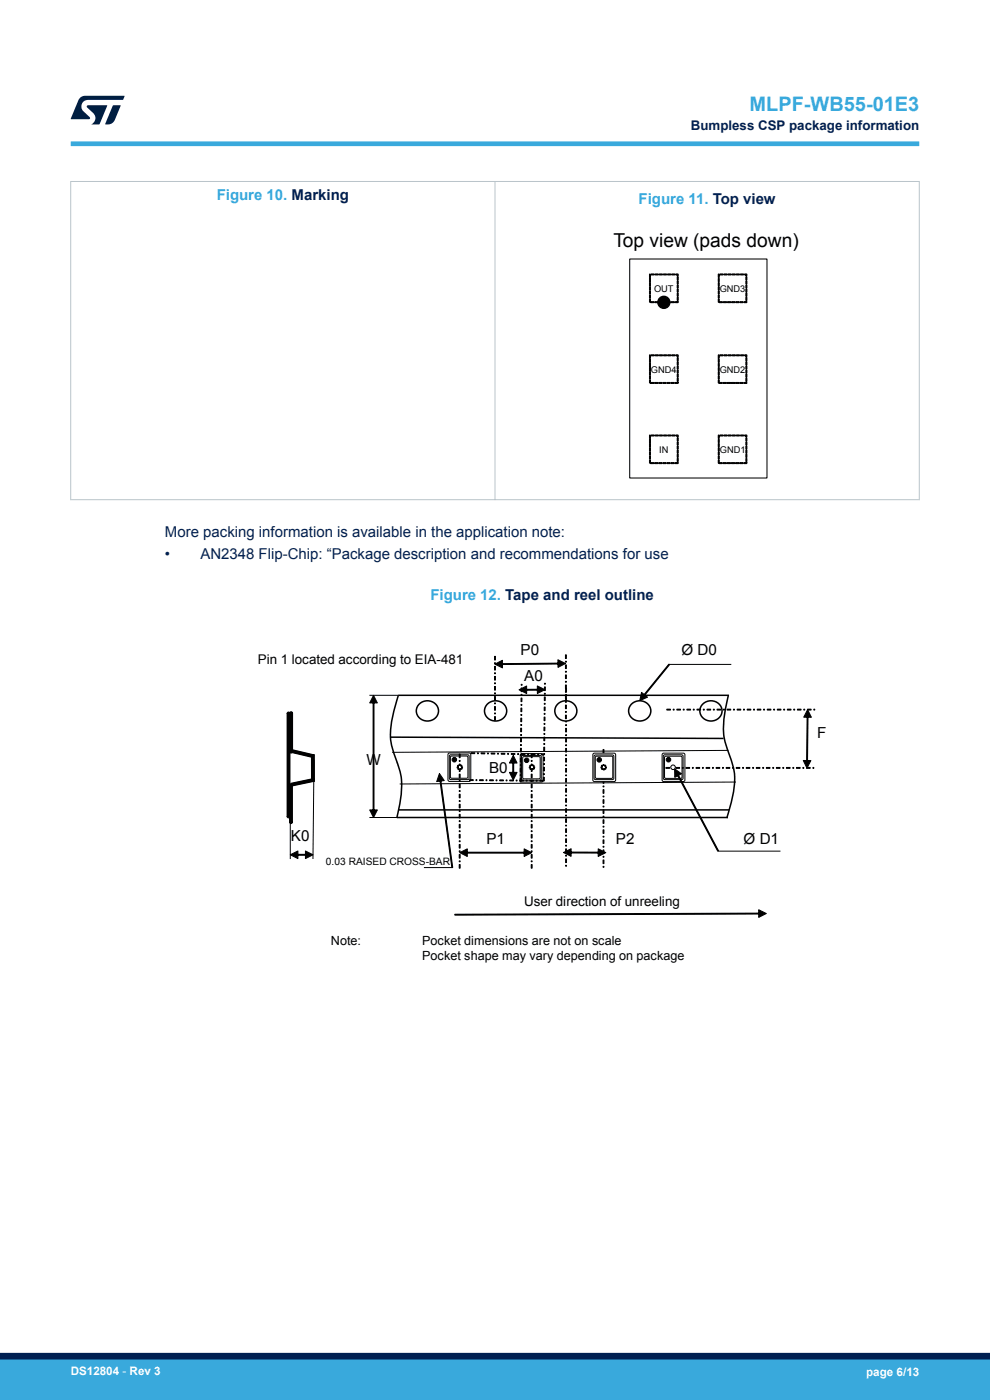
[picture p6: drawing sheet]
<svg xmlns="http://www.w3.org/2000/svg" width="210mm" height="297mm" viewBox="0 0 210 297" stroke-linecap="round" stroke-linejoin="round" font-family="sans-serif">
<path d="M133.6 54.9h29.1v46.5h-29.1z" fill="none" stroke="#010101" stroke-width=".22"/>
<path d="M137.8 63.4h.2v.7h-.2zM137.8 62.6h.2v.6h-.2zM137.8 61.7h.2v.7h-.2zM137.8 60.8h.2v.7h-.2zM137.8 60h.2v.6h-.2zM137.8 59.1h.2v.6h-.2zM137.8 58.1l.1 .2 .1-.1v.7h-.2zM138.1 58.1h.7v.2h-.7zM139 58.1h.6v.2h-.6zM139.9 58.1h.6v.2h-.6zM140.7 58.1h.7v.2h-.7zM141.6 58.1h.7v.2h-.7zM142.5 58.1h.6v.2h-.6zM143.4 58.1h.4l.1 .4h-.3v-.3l.2 .1h-.4zM143.6 58.7h.3v.6h-.3zM143.6 59.6h.3v.6h-.3zM143.6 60.4h.3v.7h-.3zM143.6 61.3h.3v.7h-.3zM143.6 62.2h.3v.6h-.3zM143.6 63.1h.3v.6h-.3zM143.3 64h.5l-.2 .1v-.2h.3v.2l-.6 .1zM142.4 64h.7v.2h-.7zM141.5 64h.7v.2h-.7zM140.6 64h.7v.2h-.7zM139.8 64h.6v.2h-.6zM138.9 64h.7v.2h-.7zM138 64h.7v.2h-.7z" fill="#010101"/>
<g fill="none" stroke="#010101" stroke-width=".21">
<path d="M137.8 60h.2v.6h-.2zM137.8 59.1h.2v.6h-.2zM137.8 58.1l.1 .2 .1-.1v.7h-.2zM138.1 58.1h.7v.2h-.7zM139 58.1h.6v.2h-.6zM139.9 58.1h.6v.2h-.6zM140.7 58.1h.7v.2h-.7zM141.6 58.1h.7v.2h-.7zM142.5 58.1h.6v.2h-.6zM143.4 58.1h.4l.1 .4h-.3v-.3l.2 .1h-.4zM143.6 58.7h.3v.6h-.3zM143.6 59.6h.3v.6h-.3z"/>
<path d="M137.8 63.4h.2v.7h-.2zM137.8 62.6h.2v.6h-.2zM137.8 61.7h.2v.7h-.2zM137.8 60.8h.2v.7h-.2zM138 64h.7v.2h-.7zM138.9 64h.7v.2h-.7zM139.8 64h.6v.2h-.6zM140.6 64h.7v.2h-.7zM141.5 64h.7v.2h-.7zM142.4 64h.7v.2h-.7zM143.3 64h.5l-.2 .1v-.2h.3v.2l-.6 .1zM143.6 60.4h.3v.7h-.3z"/>
<path d="M143.6 61.3h.3v.7h-.3zM143.6 62.2h.3v.6h-.3zM143.6 63.1h.3v.6h-.3z"/>
</g>
<path d="M152.4 63.4h.2v.7h-.2zM152.4 62.6h.2v.6h-.2zM152.4 61.7h.2v.7h-.2zM152.4 60.8h.2v.7h-.2zM152.4 60h.2v.6h-.2zM152.4 59.1h.2v.6h-.2zM152.4 58.1l.1 .2 .1-.1v.7h-.2zM152.7 58.1h.7v.2h-.7zM153.6 58.1h.6v.2h-.6zM154.4 58.1h.7v.2h-.7zM155.3 58.1h.7v.2h-.7zM156.2 58.1h.6v.2h-.6zM157.1 58.1h.6v.2h-.6zM157.9 58.1h.5v.4h-.2v-.3l.1 .1h-.4zM158.2 58.7h.2v.7h-.2zM158.2 59.6h.2v.6h-.2zM158.2 60.5h.2v.6h-.2zM158.2 61.3h.2v.7h-.2zM158.2 62.2h.2v.7h-.2zM158.2 63.1h.2v.6h-.2zM157.8 64h.5l-.1 .1v-.1h.2v.1l-.6 .1zM156.9 64h.7v.2h-.7zM156.1 64h.6v.2h-.6zM155.2 64h.7v.2h-.7zM154.3 64h.7v.2h-.7zM153.5 64h.6v.2h-.6zM152.6 64h.6v.2h-.6z" fill="#010101"/>
<g fill="none" stroke="#010101" stroke-width=".21">
<path d="M152.4 60h.2v.6h-.2zM152.4 59.1h.2v.6h-.2zM152.4 58.1l.1 .2 .1-.1v.7h-.2zM152.7 58.1h.7v.2h-.7zM153.6 58.1h.6v.2h-.6zM154.4 58.1h.7v.2h-.7zM155.3 58.1h.7v.2h-.7zM156.2 58.1h.6v.2h-.6zM157.1 58.1h.6v.2h-.6zM157.9 58.1h.5v.4h-.2v-.3l.1 .1h-.4zM158.2 58.7h.2v.7h-.2zM158.2 59.6h.2v.6h-.2z"/>
<path d="M152.4 63.4h.2v.7h-.2zM152.4 62.6h.2v.6h-.2zM152.4 61.7h.2v.7h-.2zM152.4 60.8h.2v.7h-.2zM152.6 64h.6v.2h-.6zM153.5 64h.6v.2h-.6zM154.3 64h.7v.2h-.7zM155.2 64h.7v.2h-.7zM156.1 64h.6v.2h-.6zM156.9 64h.7v.2h-.7zM157.8 64h.5l-.1 .1v-.1h.2v.1l-.6 .1zM158.2 60.5h.2v.6h-.2z"/>
<path d="M158.2 61.3h.2v.7h-.2zM158.2 62.2h.2v.7h-.2zM158.2 63.1h.2v.6h-.2z"/>
</g>
<path d="M137.8 80.6h.2v.6h-.2zM137.8 79.7h.2v.7h-.2zM137.8 78.8h.2v.7h-.2zM137.8 78h.2v.6h-.2zM137.8 77.1h.2v.6h-.2zM137.8 76.2h.2v.7h-.2zM137.8 75.3h.1v.2l.1-.1v.6h-.2zM138.1 75.3h.7v.2h-.7zM139 75.3h.7v.2h-.7zM139.9 75.3h.6v.2h-.6zM140.7 75.3h.7v.2h-.7zM141.6 75.3h.7v.2h-.7zM142.5 75.3h.7v.2h-.7zM143.4 75.3h.4l.1 .3h-.3v-.2l.2 .1h-.4zM143.6 75.9h.3v.6h-.3zM143.6 76.7h.3v.7h-.3zM143.6 77.6h.3v.7h-.3zM143.6 78.5h.3v.6h-.3zM143.6 79.4h.3v.6h-.3zM143.6 80.2h.3v.7h-.3zM143.2 81.1h.6l-.2 .1v-.1h.3v.1l-.7 .2zM142.4 81.1h.6v.3h-.6zM141.5 81.1h.6v.3h-.6zM140.6 81.1h.7v.3h-.7zM139.7 81.1h.7v.3h-.7zM138.9 81.1h.6v.3h-.6zM138 81.1h.6v.3h-.6z" fill="#010101"/>
<g fill="none" stroke="#010101" stroke-width=".21">
<path d="M137.8 79.7h.2v.7h-.2zM137.8 78.8h.2v.7h-.2zM137.8 78h.2v.6h-.2zM137.8 77.1h.2v.6h-.2zM137.8 76.2h.2v.7h-.2zM137.8 75.3h.1v.2l.1-.1v.6h-.2zM138.1 75.3h.7v.2h-.7zM139 75.3h.7v.2h-.7zM139.9 75.3h.6v.2h-.6zM140.7 75.3h.7v.2h-.7zM141.6 75.3h.7v.2h-.7zM142.5 75.3h.7v.2h-.7z"/>
<path d="M143.4 75.3h.4l.1 .3h-.3v-.2l.2 .1h-.4zM143.6 75.9h.3v.6h-.3zM143.6 76.7h.3v.7h-.3zM143.6 77.6h.3v.7h-.3zM143.6 78.5h.3v.6h-.3zM143.6 79.4h.3v.6h-.3zM137.8 80.6h.2v.6h-.2zM138 81.1h.6v.3h-.6zM138.9 81.1h.6v.3h-.6zM139.7 81.1h.7v.3h-.7zM140.6 81.1h.7v.3h-.7zM141.5 81.1h.6v.3h-.6z"/>
<path d="M142.4 81.1h.6v.3h-.6zM143.2 81.1h.6l-.2 .1v-.1h.3v.1l-.7 .2zM143.6 80.2h.3v.7h-.3z"/>
</g>
<path d="M152.4 80.6h.2v.6h-.2zM152.4 79.7h.2v.7h-.2zM152.4 78.8h.2v.7h-.2zM152.4 78h.2v.6h-.2zM152.4 77.1h.2v.6h-.2zM152.4 76.2h.2v.7h-.2zM152.4 75.3h.1v.2l.1-.1v.6h-.2zM152.7 75.3h.7v.2h-.7zM153.6 75.3h.6v.2h-.6zM154.5 75.3h.6v.2h-.6zM155.3 75.3h.7v.2h-.7zM156.2 75.3h.7v.2h-.7zM157.1 75.3h.6v.2h-.6zM158 75.3h.4v.4h-.2v-.3l.1 .1h-.3zM158.2 75.9h.2v.6h-.2zM158.2 76.8h.2v.6h-.2zM158.2 77.6h.2v.7h-.2zM158.2 78.5h.2v.7h-.2zM158.2 79.4h.2v.6h-.2zM158.2 80.3h.2v.6h-.2zM157.8 81.1h.5l-.1 .1 .2-.1v.1l-.6 .2zM156.9 81.1h.7v.3h-.7zM156 81.1h.7v.3h-.7zM155.2 81.1h.6v.3h-.6zM154.3 81.1h.6v.3h-.6zM153.4 81.1h.7v.3h-.7zM152.5 81.1h.7v.3h-.7z" fill="#010101"/>
<g fill="none" stroke="#010101" stroke-width=".21">
<path d="M152.4 79.7h.2v.7h-.2zM152.4 78.8h.2v.7h-.2zM152.4 78h.2v.6h-.2zM152.4 77.1h.2v.6h-.2zM152.4 76.2h.2v.7h-.2zM152.4 75.3h.1v.2l.1-.1v.6h-.2zM152.7 75.3h.7v.2h-.7zM153.6 75.3h.6v.2h-.6zM154.5 75.3h.6v.2h-.6zM155.3 75.3h.7v.2h-.7zM156.2 75.3h.7v.2h-.7zM157.1 75.3h.6v.2h-.6z"/>
<path d="M158 75.3h.4v.4h-.2v-.3l.1 .1h-.3zM158.2 75.9h.2v.6h-.2zM158.2 76.8h.2v.6h-.2zM158.2 77.6h.2v.7h-.2zM158.2 78.5h.2v.7h-.2zM158.2 79.4h.2v.6h-.2zM152.4 80.6h.2v.6h-.2zM152.5 81.1h.7v.3h-.7zM153.4 81.1h.7v.3h-.7zM154.3 81.1h.6v.3h-.6zM155.2 81.1h.6v.3h-.6zM156 81.1h.7v.3h-.7z"/>
<path d="M156.9 81.1h.7v.3h-.7zM157.8 81.1h.5l-.1 .1 .2-.1v.1l-.6 .2zM158.2 80.3h.2v.6h-.2z"/>
</g>
<path d="M137.8 97.6h.2v.6h-.2zM137.8 96.7h.2v.7h-.2zM137.8 95.8h.2v.7h-.2zM137.8 95h.2v.6h-.2zM137.8 94.1h.2v.7h-.2zM137.8 93.2h.2v.7h-.2zM137.8 92.3h.1v.2l.1-.1v.6h-.2zM138.1 92.3h.7v.2h-.7zM139 92.3h.7v.2h-.7zM139.9 92.3h.6v.2h-.6zM140.7 92.3h.7v.2h-.7zM141.6 92.3h.7v.2h-.7zM142.5 92.3h.7v.2h-.7zM143.4 92.3h.4l.1 .4h-.3v-.3l.2 .1h-.4zM143.6 92.9h.3v.6h-.3zM143.6 93.7h.3v.7h-.3zM143.6 94.6h.3v.7h-.3zM143.6 95.5h.3v.6h-.3zM143.6 96.4h.3v.6h-.3zM143.6 97.2h.3v.7h-.3zM143.2 98.1h.6l-.2 .1v-.1h.3v.1l-.7 .2zM142.4 98.1h.6v.3h-.6zM141.5 98.1h.6v.3h-.6zM140.6 98.1h.7v.3h-.7zM139.7 98.1h.7v.3h-.7zM138.9 98.1h.6v.3h-.6zM138 98.1h.6v.3h-.6z" fill="#010101"/>
<g fill="none" stroke="#010101" stroke-width=".21">
<path d="M137.8 97.6h.2v.6h-.2zM137.8 96.7h.2v.7h-.2zM137.8 95.8h.2v.7h-.2zM137.8 95h.2v.6h-.2zM137.8 94.1h.2v.7h-.2zM137.8 93.2h.2v.7h-.2zM137.8 92.3h.1v.2l.1-.1v.6h-.2zM138 98.1h.6v.3h-.6zM138.1 92.3h.7v.2h-.7zM138.9 98.1h.6v.3h-.6zM139 92.3h.7v.2h-.7zM139.7 98.1h.7v.3h-.7z"/>
<path d="M139.9 92.3h.6v.2h-.6zM140.6 98.1h.7v.3h-.7zM140.7 92.3h.7v.2h-.7zM141.5 98.1h.6v.3h-.6zM141.6 92.3h.7v.2h-.7zM142.4 98.1h.6v.3h-.6zM142.5 92.3h.7v.2h-.7zM143.2 98.1h.6l-.2 .1v-.1h.3v.1l-.7 .2zM143.4 92.3h.4l.1 .4h-.3v-.3l.2 .1h-.4zM143.6 92.9h.3v.6h-.3zM143.6 93.7h.3v.7h-.3zM143.6 94.6h.3v.7h-.3z"/>
<path d="M143.6 95.5h.3v.6h-.3zM143.6 96.4h.3v.6h-.3zM143.6 97.2h.3v.7h-.3z"/>
</g>
<path d="M152.4 97.6h.2v.6h-.2zM152.4 96.7h.2v.7h-.2zM152.4 95.8h.2v.7h-.2zM152.4 95h.2v.6h-.2zM152.4 94.1h.2v.7h-.2zM152.4 93.2h.2v.7h-.2zM152.4 92.3h.1v.2l.1-.1v.6h-.2zM152.7 92.3h.7v.2h-.7zM153.6 92.3h.6v.2h-.6zM154.5 92.3h.6v.2h-.6zM155.3 92.3h.7v.2h-.7zM156.2 92.3h.7v.2h-.7zM157.1 92.3h.6v.2h-.6zM158 92.3h.4v.4h-.2v-.3l.1 .1h-.3zM158.2 92.9h.2v.6h-.2zM158.2 93.8h.2v.6h-.2zM158.2 94.6h.2v.7h-.2zM158.2 95.5h.2v.7h-.2zM158.2 96.4h.2v.6h-.2zM158.2 97.3h.2v.6h-.2zM157.8 98.1h.5l-.1 .1 .2-.1v.1l-.6 .2zM156.9 98.1h.7v.3h-.7zM156 98.1h.7v.3h-.7zM155.2 98.1h.6v.3h-.6zM154.3 98.1h.6v.3h-.6zM153.4 98.1h.7v.3h-.7zM152.5 98.1h.7v.3h-.7z" fill="#010101"/>
<g fill="none" stroke="#010101" stroke-width=".21">
<path d="M152.4 97.6h.2v.6h-.2zM152.4 96.7h.2v.7h-.2zM152.4 95.8h.2v.7h-.2zM152.4 95h.2v.6h-.2zM152.4 94.1h.2v.7h-.2zM152.4 93.2h.2v.7h-.2zM152.4 92.3h.1v.2l.1-.1v.6h-.2zM152.5 98.1h.7v.3h-.7zM152.7 92.3h.7v.2h-.7zM153.4 98.1h.7v.3h-.7zM153.6 92.3h.6v.2h-.6zM154.3 98.1h.6v.3h-.6z"/>
<path d="M154.5 92.3h.6v.2h-.6zM155.2 98.1h.6v.3h-.6zM155.3 92.3h.7v.2h-.7zM156 98.1h.7v.3h-.7zM156.2 92.3h.7v.2h-.7zM156.9 98.1h.7v.3h-.7zM157.1 92.3h.6v.2h-.6zM157.8 98.1h.5l-.1 .1 .2-.1v.1l-.6 .2zM158 92.3h.4v.4h-.2v-.3l.1 .1h-.3zM158.2 92.9h.2v.6h-.2zM158.2 93.8h.2v.6h-.2zM158.2 94.6h.2v.7h-.2z"/>
<path d="M158.2 95.5h.2v.7h-.2zM158.2 96.4h.2v.6h-.2zM158.2 97.3h.2v.6h-.2z"/>
</g>
<circle cx="140.8" cy="64.1" r="1.28" fill="#010101"/>
<circle cx="140.8" cy="64.1" r="1.28" fill="none" stroke="#010101" stroke-width=".29"/>
<path d="M14.9 38.5h180.2M15 38.4v67.7M105 38.4v67.7M195 38.4v67.7M14.9 106h180.2" fill="none" stroke="#b9c4ca" stroke-width=".21"/>
<path d="M96.5 193.9v.2l64.7-.2v-.2zM160.9 193v1.6l1.7-.8z" fill="#010101"/>
<path d="M96.5 193.9l64.7-.2v.2l-64.7 .2zM160.9 193l1.7 .8-1.7 .8z" fill="none" stroke="#010101" stroke-width=".21"/>
<path d="M140.6 159.8h4.4l.2 .1 .1 5.6-.2 .3h-4.3l-.3-.2-.1-5.5z" fill-rule="evenodd" fill="#fff"/>
<path d="M140.6 159.8h4.4l.2 .1 .1 5.6-.2 .3h-4.3l-.3-.2-.1-5.5z" fill="none" stroke="#010101" stroke-width=".21"/>
<path d="M140.7 160.3l.3-.2h3.6l.3 .2v4.8l-.1 .3h-3.8l-.3-.2z" fill-rule="evenodd" fill="#fff"/>
<path d="M140.7 160.3l.3-.2h3.6l.3 .2v4.8l-.1 .3h-3.8l-.3-.2z" fill="none" stroke="#010101" stroke-width=".21"/>
<path d="M141 160.5l.2-.1 3.4 .1v4.6h-3.4l-.2-.1z" fill-rule="evenodd" fill="#fff"/>
<path d="M141 160.5l.2-.1 3.4 .1v4.6h-3.4l-.2-.1z" fill="none" stroke="#010101" stroke-width=".21"/>
<circle cx="141.8" cy="161.2" r=".48" fill="#010101"/>
<circle cx="141.8" cy="161.2" r=".48" fill="none" stroke="#010101" stroke-width=".21"/>
<path d="M143.6 164.3l.2-.1 8.6 16.3-.1 .1zM143.1 163.1l1.5 1-1.5 .8z" fill="#010101"/>
<path d="M143.1 163.1l1.5 1-1.5 .8zM143.6 164.3l.2-.1 8.6 16.3-.1 .1z" fill="none" stroke="#010101" stroke-width=".21"/>
<path d="M95.1 159.9l.3-.2h4.1l.3 .2 .1 5.5-.2 .3-4.3 .1-.3-.2z" fill-rule="evenodd" fill="#fff"/>
<path d="M95.1 159.9l.3-.2h4.1l.3 .2 .1 5.5-.2 .3-4.3 .1-.3-.2z" fill="none" stroke="#010101" stroke-width=".21"/>
<circle cx="158.4" cy="162.8" r="1.53" fill="#fff"/>
<circle cx="158.4" cy="162.8" r="1.53" fill="none" stroke="#010101" stroke-width=".32"/>
<circle cx="83.4" cy="162.7" r=".71" fill="#fff"/>
<circle cx="83.4" cy="162.7" r=".71" fill="none" stroke="#010101" stroke-width=".32"/>
<path d="M95.4 160.3l.2-.2h3.6l.3 .2v4.8l-.1 .3h-3.8l-.2-.2z" fill-rule="evenodd" fill="#fff"/>
<path d="M95.4 160.3l.2-.2h3.6l.3 .2v4.8l-.1 .3h-3.8l-.2-.2z" fill="none" stroke="#010101" stroke-width=".21"/>
<path d="M95.6 160.5l.2-.1h3.2l.2 .1 .1 4.3-.2 .3h-3.3l-.2-.1z" fill-rule="evenodd" fill="#fff"/>
<path d="M95.6 160.5l.2-.1h3.2l.2 .1 .1 4.3-.2 .3h-3.3l-.2-.1z" fill="none" stroke="#010101" stroke-width=".21"/>
<path d="M89 149.3a2.29 2.29 0 0 1 3-.3 2.29 2.29 0 0 1 .7 2.9 2.36 2.36 0 0 1-2.8 .9 2.36 2.36 0 0 1-1.5-2.6z" fill-rule="evenodd" fill="#fff"/>
<path d="M84.5 147.5h70.1M89 149.3a2.29 2.29 0 0 1 3-.3 2.29 2.29 0 0 1 .7 2.9 2.36 2.36 0 0 1-2.8 .9 2.36 2.36 0 0 1-1.5-2.6zM84.3 173.4h70.1" fill="none" stroke="#010101" stroke-width=".32"/>
<path d="M106.3 140.8v.2l12.3-.1v-.2zM105 140.9l1.6 .8v-1.6zM118.3 140l.1 1.6 1.6-.8z" fill="#010101"/>
<path d="M118.3 140l1.7 .8-1.6 .8zM105 140.9l1.6-.8v1.6zM106.3 140.8l12.3-.1v.2l-12.3 .1z" fill="none" stroke="#010101" stroke-width=".21"/>
<path d="M97.4 160v.7h.2v-.7zM97.4 161.3v.2h.2v-.2zM97.4 162.1v.8h.2v-.8zM97.4 163.5v.1h.2v-.1zM97.4 164.2v.8h.2v-.8zM97.4 165.6v.2h.2v-.2zM97.4 166.4v.7h.2v-.7zM97.4 167.7v.2h.2v-.2zM97.4 168.5v.8h.2v-.8zM97.4 169.8v.2h.2v-.2zM97.4 170.6v.8h.2v-.8zM97.4 172v.2h.2v-.2zM97.4 172.8v.7h.2v-.7zM97.4 174.1v.2h.2v-.2zM97.4 174.9v.8h.2v-.8zM97.4 176.2v.2h.2v-.2zM97.4 177v.8h.2v-.8zM97.4 178.4v.2h.2v-.2zM97.4 179.1v.8h.2v-.8zM97.4 180.5v.2h.2v-.2zM97.4 181.3v.7h.2v-.7zM97.4 182.6v.2h.2v-.2zM97.4 183.4v.8h.2v-.8z" fill="#010101"/>
<g fill="none" stroke="#010101" stroke-width=".21">
<path d="M97.4 160h.2v.7h-.2zM97.4 161.3h.2v.2h-.2zM97.4 162.1h.2v.8h-.2zM97.4 163.5h.2v.1h-.2zM97.4 164.2h.2v.8h-.2zM97.4 165.6h.2v.2h-.2zM97.4 166.4h.2v.7h-.2zM97.4 167.7h.2v.2h-.2zM97.4 168.5h.2v.8h-.2zM97.4 169.8h.2v.2h-.2zM97.4 170.6h.2v.8h-.2zM97.4 172h.2v.2h-.2z"/>
<path d="M97.4 172.8h.2v.7h-.2zM97.4 174.1h.2v.2h-.2zM97.4 174.9h.2v.8h-.2zM97.4 176.2h.2v.2h-.2zM97.4 177h.2v.8h-.2zM97.4 178.4h.2v.2h-.2zM97.4 179.1h.2v.8h-.2zM97.4 180.5h.2v.2h-.2zM97.4 181.3h.2v.7h-.2zM97.4 182.6h.2v.2h-.2zM97.4 183.4h.2v.8h-.2z"/>
</g>
<path d="M98.9 180.8h12.6v.2h-12.6zM97.5 180.9l1.6-.8v1.6zM111.2 180.1l1.6 .8-1.6 .8z" fill="#010101"/>
<path d="M97.5 180.9l1.6-.8v1.6zM98.9 180.8h12.6v.2h-12.6zM111.2 180.1l1.6 .8-1.6 .8z" fill="none" stroke="#010101" stroke-width=".21"/>
<path d="M141.9 140.9l-5.4 6.6 .1 .2 5.4-6.7zM136.1 146.9l-.4 1.7 1.6-.7z" fill="#010101"/>
<path d="M136.1 146.9l1.2 1-1.6 .7zM141.9 140.9l.1 .1-5.4 6.7-.1-.2zM141.9 141h13.2M152.4 180.6h13.1" fill="none" stroke="#010101" stroke-width=".21"/>
<path d="M171.2 151.9l-.1 9.7h.2l.1-9.7zM170.4 161.3l.8 1.7 .8-1.6zM171.3 150.5l-.8 1.6 1.6 .1z" fill="#010101"/>
<path d="M171.2 151.9h.2l-.1 9.7h-.2zM171.3 150.5l.8 1.7-1.6-.1zM170.4 161.3l1.6 .1-.8 1.6z" fill="none" stroke="#010101" stroke-width=".21"/>
<path d="M120 146v.8h.2v-.8zM120 147.3v.2h.2v-.2zM120 148.1v.8h.2v-.8zM120 149.5v.2h.2v-.2zM120 150.2v.8h.2v-.8zM120 151.6v.2h.2v-.2zM120 152.4v.8h.2v-.8zM120 153.7v.2h.2v-.2zM120 154.5v.8h.2v-.8zM120 155.9v.2h.2v-.2zM120 156.6v.8h.2v-.8zM120 158v.2h.2v-.2zM120 158.8v.7h.2v-.7zM120 160.1v.2h.2v-.2zM120 160.9v.8h.2v-.8zM120 162.3v.2h.2v-.2zM120 163v.8h.2v-.8zM120 164.4v.2h.2v-.2zM120 165.2v.7h.2v-.7zM120 166.5v.2h.2v-.2zM120 167.3v.8h.2v-.8zM120 168.7v.1h.2v-.1zM120 169.4v.8h.2v-.8zM120 170.8v.2h.2v-.2zM120 171.6v.7h.2v-.7zM120 172.9v.2h.2v-.2zM120 173.7v.8h.2v-.8zM120 175v.2h.2v-.2zM120 175.8v.8h.2v-.8zM120 177.2v.2h.2v-.2zM120 177.9v.8h.2v-.8zM120 179.3v.2h.2v-.2zM120 180.1v.8h.2v-.8zM120 181.4v.2h.2v-.2zM120 182.2v.8h.2v-.8zM120 183.6v.2h.2v-.2z" fill="#010101"/>
<g fill="none" stroke="#010101" stroke-width=".21">
<path d="M120 146h.2v.8h-.2zM120 147.3h.2v.2h-.2zM120 148.1h.2v.8h-.2zM120 149.5h.2v.2h-.2zM120 150.2h.2v.8h-.2zM120 151.6h.2v.2h-.2zM120 152.4h.2v.8h-.2zM120 153.7h.2v.2h-.2zM120 154.5h.2v.8h-.2zM120 155.9h.2v.2h-.2zM120 156.6h.2v.8h-.2zM120 158h.2v.2h-.2z"/>
<path d="M120 158.8h.2v.7h-.2zM120 160.1h.2v.2h-.2zM120 160.9h.2v.8h-.2zM120 162.3h.2v.2h-.2zM120 163h.2v.8h-.2zM120 164.4h.2v.2h-.2zM120 165.2h.2v.7h-.2zM120 166.5h.2v.2h-.2zM120 167.3h.2v.8h-.2zM120 168.7h.2v.1h-.2zM120 169.4h.2v.8h-.2zM120 170.8h.2v.2h-.2z"/>
<path d="M120 171.6h.2v.7h-.2zM120 172.9h.2v.2h-.2zM120 173.7h.2v.8h-.2zM120 175h.2v.2h-.2zM120 175.8h.2v.8h-.2zM120 177.2h.2v.2h-.2zM120 177.9h.2v.8h-.2zM120 179.3h.2v.2h-.2zM120 180.1h.2v.8h-.2zM120 181.4h.2v.2h-.2zM120 182.2h.2v.8h-.2zM120 183.6h.2v.2h-.2z"/>
</g>
<path d="M127.9 159h.2v.8h-.2zM127.9 160.4h.2v.1h-.2zM127.9 161.1h.2v.8h-.2zM127.9 162.5h.2v.2h-.2zM127.9 163.3h.2v.7h-.2zM127.9 164.6h.2v.2h-.2zM127.9 165.4h.2v.8h-.2zM127.9 166.7h.2v.2h-.2zM127.9 167.5h.2v.8h-.2zM127.9 168.9h.2v.2h-.2zM127.9 169.7h.2v.7h-.2zM127.9 171h.2v.2h-.2zM127.9 171.8h.2v.8h-.2zM127.9 173.1h.2v.2h-.2zM127.9 173.9h.2v.8h-.2zM127.9 175.3h.2v.2h-.2zM127.9 176h.2v.8h-.2zM127.9 177.4h.2v.2h-.2zM127.9 178.2h.2v.7h-.2zM127.9 179.5h.2v.2h-.2zM127.9 180.3h.2v.8h-.2zM127.9 181.7h.2v.2h-.2zM127.9 182.4h.2v.8h-.2zM127.9 183.8h.2v.2h-.2z" fill="#010101"/>
<g fill="none" stroke="#010101" stroke-width=".21">
<path d="M127.9 159h.2v.8h-.2zM127.9 160.4h.2v.1h-.2zM127.9 161.1h.2v.8h-.2zM127.9 162.5h.2v.2h-.2zM127.9 163.3h.2v.7h-.2zM127.9 164.6h.2v.2h-.2zM127.9 165.4h.2v.8h-.2zM127.9 166.7h.2v.2h-.2zM127.9 167.5h.2v.8h-.2zM127.9 168.9h.2v.2h-.2zM127.9 169.7h.2v.7h-.2zM127.9 171h.2v.2h-.2z"/>
<path d="M127.9 171.8h.2v.8h-.2zM127.9 173.1h.2v.2h-.2zM127.9 173.9h.2v.8h-.2zM127.9 175.3h.2v.2h-.2zM127.9 176h.2v.8h-.2zM127.9 177.4h.2v.2h-.2zM127.9 178.2h.2v.7h-.2zM127.9 179.5h.2v.2h-.2zM127.9 180.3h.2v.8h-.2zM127.9 181.7h.2v.2h-.2zM127.9 182.4h.2v.8h-.2zM127.9 183.8h.2v.2h-.2z"/>
</g>
<path d="M82.9 156.4l70.6 .3M84.5 171.8h70.1" fill="none" stroke="#010101" stroke-width=".32"/>
<circle cx="83.5" cy="162.2" r=".71" fill="#fff"/>
<circle cx="83.5" cy="162.2" r=".71" fill="none" stroke="#010101" stroke-width=".32"/>
<path d="M72.3 147.6l12-.2-.8 3.1-.8 4.9 .1 1.9 .9 2.6 .6 2.6a6.7 6.7 0 0 1 .8 3.6l.1 1-.4 2.8-.7 3.5h-11.8z" fill-rule="evenodd" fill="#fff"/>
<path d="M84.5 147.5a25.7 25.7 0 0 0-1.6 9.8l.4 1.8a21.3 21.3 0 0 1 1.9 8.1l-.3 2.8-.7 3.6" fill="none" stroke="#010101" stroke-width=".32"/>
<circle cx="156.4" cy="158.8" r="1.52" fill="#fff"/>
<circle cx="156.4" cy="158.8" r="1.52" fill="none" stroke="#010101" stroke-width=".32"/>
<path d="M154.6 147.7h11.8l-.1 25.7-11.9 .2 .7-3 .9-5-.1-1.9-.9-2.5-.6-2.6a6.7 6.7 0 0 1-.9-3.6v-1.1l.4-2.7z" fill-rule="evenodd" fill="#fff"/>
<path d="M154.5 147.5a24 24 0 0 0-.9 9.1l.2 .8a35 35 0 0 1 2 7.2 28.1 28.1 0 0 1-1.6 9" fill="none" stroke="#010101" stroke-width=".32"/>
<path d="M141.3 162.8h.7v.2h-.7zM142.6 162.8h.2v.2h-.2zM143.4 162.8h.8v.2h-.8zM144.7 162.8h.2v.2h-.2zM145.5 162.8h.8v.2h-.8zM146.9 162.8h.2v.2h-.2zM147.6 162.8h.8v.2h-.8zM149 162.8h.2v.2h-.2zM149.8 162.8h.7v.2h-.7zM151.1 162.8h.2v.2h-.2zM151.9 162.8h.8v.2h-.8zM153.3 162.8h.2v.2h-.2zM154 162.8h.8v.2h-.8zM155.4 162.8h.2v.2h-.2zM156.2 162.8h.7v.2h-.7zM157.5 162.8h.2v.2h-.2zM158.3 162.8h.8v.2h-.8zM159.7 162.8h.1v.2h-.1zM160.4 162.8h.8v.2h-.8zM161.8 162.8h.2v.2h-.2zM162.6 162.8h.7v.2h-.7zM163.9 162.8h.2v.2h-.2zM164.7 162.8h.8v.2h-.8zM166 162.8h.2v.2h-.2zM166.8 162.8h.8v.2h-.8zM168.2 162.8h.2v.2h-.2zM169 162.8h.7v.2h-.7zM170.3 162.8h.2v.2h-.2zM171.1 162.8h.8v.2h-.8zM172.4 162.8h.2v.2h-.2z" fill="#010101"/>
<g fill="none" stroke="#010101" stroke-width=".21">
<path d="M61.6 172.9v9.3M66.6 161.2l-.2 21M141.3 162.8h.7v.2h-.7zM142.6 162.8h.2v.2h-.2zM143.4 162.8h.8v.2h-.8zM144.7 162.8h.2v.2h-.2zM145.5 162.8h.8v.2h-.8zM146.9 162.8h.2v.2h-.2zM147.6 162.8h.8v.2h-.8zM149 162.8h.2v.2h-.2zM149.8 162.8h.7v.2h-.7zM151.1 162.8h.2v.2h-.2z"/>
<path d="M151.9 162.8h.8v.2h-.8zM153.3 162.8h.2v.2h-.2zM154 162.8h.8v.2h-.8zM155.4 162.8h.2v.2h-.2zM156.2 162.8h.7v.2h-.7zM157.5 162.8h.2v.2h-.2zM158.3 162.8h.8v.2h-.8zM159.7 162.8h.1v.2h-.1zM160.4 162.8h.8v.2h-.8zM161.8 162.8h.2v.2h-.2zM162.6 162.8h.7v.2h-.7zM163.9 162.8h.2v.2h-.2z"/>
<path d="M164.7 162.8h.8v.2h-.8zM166 162.8h.2v.2h-.2zM166.8 162.8h.8v.2h-.8zM168.2 162.8h.2v.2h-.2zM169 162.8h.7v.2h-.7zM170.3 162.8h.2v.2h-.2zM171.1 162.8h.8v.2h-.8zM172.4 162.8h.2v.2h-.2z"/>
</g>
<path d="M62.9 181.2v.2h2.2v-.2zM64.8 180.5v1.6l1.6-.8zM61.6 181.3l1.6 .8v-1.6z" fill="#010101"/>
<path d="M61.6 181.3l1.6-.8v1.6zM62.9 181.2h2.2v.2h-2.2zM64.8 180.5l1.6 .8-1.6 .8z" fill="none" stroke="#010101" stroke-width=".21"/>
<path d="M61.3 151.4h.2v21.8h-.2zM60.9 151.4h.2v21.8h-.2zM60.9 151.2l.3-.1 .3 .3h-.6zM60.9 173.2h.6l-.3 .3z" fill="#010101"/>
<path d="M60.9 151.4h.2v21.8h-.2zM60.9 151.2l.3-.1 .3 .3h-.6zM61.3 151.4h.2v21.8h-.2zM60.9 173.2h.6l-.3 .3z" fill="none" stroke="#010101" stroke-width=".21"/>
<path d="M61.9 151.3h.2v8.1h-.2zM61.4 151.3h.3v8.1h-.3zM61.6 151h.3l.2 .3h-.7zM61.4 159.4h.7l-.3 .4z" fill="#010101"/>
<path d="M61.4 151.3h.3v8.1h-.3zM61.4 159.4h.7l-.3 .4zM61.6 151h.3l.2 .3h-.7zM61.9 151.3h.2v8.1h-.2z" fill="none" stroke="#010101" stroke-width=".21"/>
<path d="M61.8 166.6h.2v7.8h-.2zM61.4 166.6h.2v7.8h-.2zM61.5 166.4l.2-.1 .3 .3h-.6zM61.4 174.4h.6l-.3 .3z" fill="#010101"/>
<path d="M78.4 147.5h6.1M61.4 166.6h.2v7.8h-.2zM61.4 174.4h.6l-.3 .3zM61.5 166.4l.2-.1 .3 .3h-.6zM61.8 166.6h.2v7.8h-.2zM78.4 173.4h6.1" fill="none" stroke="#010101" stroke-width=".21"/>
<path d="M79.1 148.9v23.2h.2v-23.2zM78.4 171.8l.8 1.6 .8-1.6zM79.2 147.5l-.8 1.6h1.6z" fill="#010101"/>
<path d="M79.1 148.9h.2v23.2h-.2zM79.2 147.5l.8 1.6h-1.6zM78.4 171.8h1.6l-.8 1.6z" fill="none" stroke="#010101" stroke-width=".21"/>
<path d="M103.5 149.3a2.29 2.29 0 0 1 2.9-.3 2.29 2.29 0 0 1 .8 2.9 2.36 2.36 0 0 1-2.9 .9 2.36 2.36 0 0 1-1.4-2.6z" fill-rule="evenodd" fill="#fff"/>
<path d="M103.5 149.3a2.29 2.29 0 0 1 2.9-.3 2.29 2.29 0 0 1 .8 2.9 2.36 2.36 0 0 1-2.9 .9 2.36 2.36 0 0 1-1.4-2.6z" fill="none" stroke="#010101" stroke-width=".32"/>
<path d="M118.4 149.3a2.25 2.25 0 0 1 3.1-.1 2.25 2.25 0 0 1 .2 3.1 2.25 2.25 0 0 1-3.2 .2 2.25 2.25 0 0 1-.1-3.2z" fill-rule="evenodd" fill="#fff"/>
<path d="M118.4 149.3a2.25 2.25 0 0 1 3.1-.1 2.25 2.25 0 0 1 .2 3.1 2.25 2.25 0 0 1-3.2 .2 2.25 2.25 0 0 1-.1-3.2z" fill="none" stroke="#010101" stroke-width=".32"/>
<path d="M134 149.3a2.29 2.29 0 0 1 3-.3 2.29 2.29 0 0 1 .7 2.9 2.36 2.36 0 0 1-2.8 .9 2.36 2.36 0 0 1-1.5-2.6z" fill-rule="evenodd" fill="#fff"/>
<path d="M134 149.3a2.29 2.29 0 0 1 3-.3 2.29 2.29 0 0 1 .7 2.9 2.36 2.36 0 0 1-2.8 .9 2.36 2.36 0 0 1-1.5-2.6z" fill="none" stroke="#010101" stroke-width=".32"/>
<path d="M149.1 149.3a2.29 2.29 0 0 1 3-.3 2.29 2.29 0 0 1 .7 2.9 2.36 2.36 0 0 1-2.8 .9 2.36 2.36 0 0 1-1.5-2.6z" fill-rule="evenodd" fill="#fff"/>
<path d="M149.1 149.3a2.29 2.29 0 0 1 3-.3 2.29 2.29 0 0 1 .7 2.9 2.36 2.36 0 0 1-2.8 .9 2.36 2.36 0 0 1-1.5-2.6z" fill="none" stroke="#010101" stroke-width=".32"/>
<circle cx="96.4" cy="161.2" r=".48" fill="#010101"/>
<circle cx="96.4" cy="161.2" r=".48" fill="none" stroke="#010101" stroke-width=".21"/>
<path d="M110.4 160l.3-.1h4.2l.3 .1v5.6l-.2 .3h-4.3l-.3-.2z" fill-rule="evenodd" fill="#fff"/>
<path d="M110.4 160l.3-.1h4.2l.3 .1v5.6l-.2 .3h-4.3l-.3-.2z" fill="none" stroke="#010101" stroke-width=".21"/>
<path d="M110.8 160.3h3.7l.3 .1v4.8l-.1 .3h-3.8l-.2-.1-.1-4.9z" fill-rule="evenodd" fill="#fff"/>
<path d="M110.8 160.3h3.7l.3 .1v4.8l-.1 .3h-3.8l-.2-.1-.1-4.9z" fill="none" stroke="#010101" stroke-width=".21"/>
<path d="M110.9 160.6l.2-.1h3.2l.3 .1v4.4l-.1 .2h-3.4l-.2-.1z" fill-rule="evenodd" fill="#fff"/>
<path d="M110.9 160.6l.2-.1h3.2l.3 .1v4.4l-.1 .2h-3.4l-.2-.1z" fill="none" stroke="#010101" stroke-width=".21"/>
<circle cx="111.7" cy="161.3" r=".48" fill="#010101"/>
<circle cx="111.7" cy="161.3" r=".48" fill="none" stroke="#010101" stroke-width=".21"/>
<path d="M125.8 159.9l.3-.1h4.2l.3 .1v5.6l-.2 .3h-4.3l-.3-.2z" fill-rule="evenodd" fill="#fff"/>
<path d="M125.8 159.9l.3-.1h4.2l.3 .1v5.6l-.2 .3h-4.3l-.3-.2z" fill="none" stroke="#010101" stroke-width=".21"/>
<path d="M126.2 160.2h3.7l.3 .1v4.8l-.1 .3h-3.8l-.2-.2-.1-4.7z" fill-rule="evenodd" fill="#fff"/>
<path d="M126.2 160.2h3.7l.3 .1v4.8l-.1 .3h-3.8l-.2-.2-.1-4.7z" fill="none" stroke="#010101" stroke-width=".21"/>
<path d="M126.3 160.5l.2-.1 3.4 .1v4.6h-3.4l-.2-.1z" fill-rule="evenodd" fill="#fff"/>
<path d="M126.3 160.5l.2-.1 3.4 .1v4.6h-3.4l-.2-.1z" fill="none" stroke="#010101" stroke-width=".21"/>
<circle cx="127.1" cy="161.2" r=".48" fill="#010101"/>
<circle cx="127.1" cy="161.2" r=".48" fill="none" stroke="#010101" stroke-width=".21"/>
<path d="M112.7 160v.7h.2v-.7zM112.7 161.3v.2h.2v-.2zM112.7 162.1v.8h.2v-.8zM112.7 163.5v.1h.2v-.1zM112.7 164.2v.8h.2v-.8zM112.7 165.6v.2h.2v-.2zM112.7 166.4v.7h.2v-.7zM112.7 167.7v.2h.2v-.2zM112.7 168.5v.8h.2v-.8zM112.7 169.8v.2h.2v-.2zM112.7 170.6v.8h.2v-.8zM112.7 172v.2h.2v-.2zM112.7 172.8v.7h.2v-.7zM112.7 174.1v.2h.2v-.2zM112.7 174.9v.8h.2v-.8zM112.7 176.2v.2h.2v-.2zM112.7 177v.8h.2v-.8zM112.7 178.4v.2h.2v-.2zM112.7 179.1v.8h.2v-.8zM112.7 180.5v.2h.2v-.2zM112.7 181.3v.7h.2v-.7zM112.7 182.6v.2h.2v-.2zM112.7 183.4v.8h.2v-.8z" fill="#010101"/>
<g fill="none" stroke="#010101" stroke-width=".21">
<path d="M112.7 160h.2v.7h-.2zM112.7 161.3h.2v.2h-.2zM112.7 162.1h.2v.8h-.2zM112.7 163.5h.2v.1h-.2zM112.7 164.2h.2v.8h-.2zM112.7 165.6h.2v.2h-.2zM112.7 166.4h.2v.7h-.2zM112.7 167.7h.2v.2h-.2zM112.7 168.5h.2v.8h-.2zM112.7 169.8h.2v.2h-.2zM112.7 170.6h.2v.8h-.2zM112.7 172h.2v.2h-.2z"/>
<path d="M112.7 172.8h.2v.7h-.2zM112.7 174.1h.2v.2h-.2zM112.7 174.9h.2v.8h-.2zM112.7 176.2h.2v.2h-.2zM112.7 177h.2v.8h-.2zM112.7 178.4h.2v.2h-.2zM112.7 179.1h.2v.8h-.2zM112.7 180.5h.2v.2h-.2zM112.7 181.3h.2v.7h-.2zM112.7 182.6h.2v.2h-.2zM112.7 183.4h.2v.8h-.2z"/>
</g>
<path d="M104.9 152h.2v.8h-.2zM104.9 151.3h.2v.1h-.2zM104.9 149.9h.2v.8h-.2zM104.9 149.1h.2v.2h-.2zM104.9 147.8h.2v.7h-.2zM104.9 147h.2v.2h-.2zM104.9 145.6h.2v.8h-.2zM104.9 144.9h.2v.2h-.2zM104.9 143.5h.2v.8h-.2zM104.9 142.7h.2v.2h-.2zM104.9 141.4h.2v.7h-.2zM104.9 140.6h.2v.2h-.2zM104.9 139.2h.2v.8h-.2z" fill="#010101"/>
<g fill="none" stroke="#010101" stroke-width=".21">
<path d="M104.9 139.2h.2v.8h-.2zM104.9 152h.2v.8h-.2zM104.9 151.3h.2v.1h-.2zM104.9 149.9h.2v.8h-.2zM104.9 149.1h.2v.2h-.2zM104.9 147.8h.2v.7h-.2zM104.9 147h.2v.2h-.2zM104.9 145.6h.2v.8h-.2zM104.9 144.9h.2v.2h-.2zM104.9 143.5h.2v.8h-.2zM104.9 142.7h.2v.2h-.2zM104.9 141.4h.2v.7h-.2z"/>
<path d="M104.9 140.6h.2v.2h-.2z"/>
</g>
<path d="M119.9 151.7h.2v.8h-.2zM119.9 150.9h.2v.2h-.2zM119.9 149.6h.2v.7h-.2zM119.9 148.8h.2v.2h-.2zM119.9 147.4h.2v.8h-.2zM119.9 146.7h.2v.2h-.2zM119.9 145.3h.2v.8h-.2zM119.9 144.5h.2v.2h-.2zM119.9 143.2h.2v.8h-.2zM119.9 142.4h.2v.2h-.2zM119.9 141.1h.2v.7h-.2zM119.9 140.3h.2v.2h-.2zM119.9 138.9h.2v.8h-.2z" fill="#010101"/>
<g fill="none" stroke="#010101" stroke-width=".21">
<path d="M119.9 138.9h.2v.8h-.2zM119.9 151.7h.2v.8h-.2zM119.9 150.9h.2v.2h-.2zM119.9 149.6h.2v.7h-.2zM119.9 148.8h.2v.2h-.2zM119.9 147.4h.2v.8h-.2zM119.9 146.7h.2v.2h-.2zM119.9 145.3h.2v.8h-.2zM119.9 144.5h.2v.2h-.2zM119.9 143.2h.2v.8h-.2zM119.9 142.4h.2v.2h-.2zM119.9 141.1h.2v.7h-.2z"/>
<path d="M119.9 140.3h.2v.2h-.2z"/>
</g>
<path d="M141.4 150.4h.8v.2h-.8zM142.8 150.4h.2v.2h-.2zM143.6 150.4h.8v.2h-.8zM144.9 150.4h.2v.2h-.2zM145.7 150.4h.8v.2h-.8zM147.1 150.4h.2v.2h-.2zM147.8 150.4h.8v.2h-.8zM149.2 150.4h.2v.2h-.2zM150 150.4h.7v.2h-.7zM151.3 150.4h.2v.2h-.2zM152.1 150.4h.8v.2h-.8zM153.5 150.4h.1v.2h-.1zM154.2 150.4h.8v.2h-.8zM155.6 150.4h.2v.2h-.2zM156.4 150.4h.7v.2h-.7zM157.7 150.4h.2v.2h-.2zM158.5 150.4h.8v.2h-.8zM159.8 150.4h.2v.2h-.2zM160.6 150.4h.8v.2h-.8zM162 150.4h.2v.2h-.2zM162.8 150.4h.7v.2h-.7zM164.1 150.4h.2v.2h-.2zM164.9 150.4h.8v.2h-.8zM166.2 150.4h.2v.2h-.2zM167 150.4h.8v.2h-.8zM168.4 150.4h.2v.2h-.2zM169.1 150.4h.8v.2h-.8zM170.5 150.4h.2v.2h-.2zM171.3 150.4h.8v.2h-.8zM172.6 150.4h.2v.2h-.2z" fill="#010101"/>
<g fill="none" stroke="#010101" stroke-width=".21">
<path d="M141.4 150.4h.8v.2h-.8zM142.8 150.4h.2v.2h-.2zM143.6 150.4h.8v.2h-.8zM144.9 150.4h.2v.2h-.2zM145.7 150.4h.8v.2h-.8zM147.1 150.4h.2v.2h-.2zM147.8 150.4h.8v.2h-.8zM149.2 150.4h.2v.2h-.2zM150 150.4h.7v.2h-.7zM151.3 150.4h.2v.2h-.2zM152.1 150.4h.8v.2h-.8zM153.5 150.4h.1v.2h-.1z"/>
<path d="M154.2 150.4h.8v.2h-.8zM155.6 150.4h.2v.2h-.2zM156.4 150.4h.7v.2h-.7zM157.7 150.4h.2v.2h-.2zM158.5 150.4h.8v.2h-.8zM159.8 150.4h.2v.2h-.2zM160.6 150.4h.8v.2h-.8zM162 150.4h.2v.2h-.2zM162.8 150.4h.7v.2h-.7zM164.1 150.4h.2v.2h-.2zM164.9 150.4h.8v.2h-.8zM166.2 150.4h.2v.2h-.2z"/>
<path d="M167 150.4h.8v.2h-.8zM168.4 150.4h.2v.2h-.2zM169.1 150.4h.8v.2h-.8zM170.5 150.4h.2v.2h-.2zM171.3 150.4h.8v.2h-.8zM172.6 150.4h.2v.2h-.2z"/>
</g>
<circle cx="97.5" cy="162.8" r=".48" fill="#fff"/>
<path d="M97.9 162.7v.2h.2v-.2zM97.8 162.3l-.1 .1 .2 .2 .1-.2zM97.4 162.2l.2 .2v-.2zM97.1 162.4l-.1 .1 .2 .1 .1-.1zM97 162.7v.2h.2v-.2zM97.1 163.1l.2 .2 .1-.2-.2-.1zM97.5 163.2v.2l.2-.1v-.2zM97.9 162.9v.3l.2-.2z" fill="#010101"/>
<path d="M97 162.7h.2v.2h-.2zM97.1 163.1l.1-.1 .2 .1-.1 .2zM97.1 162.4l.2 .1-.1 .1-.2-.1zM97.4 162.2h.2v.2zM97.5 163.2l.2-.1v.2l-.2 .1zM97.8 162.3l.2 .1-.1 .2-.2-.2zM97.9 162.9l.2 .1-.2 .2zM97.9 162.7h.2v.2h-.2z" fill="none" stroke="#010101" stroke-width=".21"/>
<circle cx="112.8" cy="162.8" r=".48" fill="#fff"/>
<path d="M113.2 162.7v.2h.2v-.2zM113.2 162.3l-.1 .1 .1 .2 .1-.2zM112.7 162.2l.2 .2v-.2zM112.4 162.4l-.1 .1 .2 .1 .1-.1zM112.3 162.7v.2h.2v-.2zM112.4 163.1l.2 .2 .1-.2-.2-.1zM112.8 163.2v.2l.2-.1v-.2zM113.2 162.9l-.1 .2 .1 .1 .2-.2z" fill="#010101"/>
<path d="M112.3 162.7h.2v.2h-.2zM112.4 163.1l.1-.1 .2 .1-.1 .2zM112.4 162.4l.2 .1-.1 .1-.2-.1zM112.7 162.2h.2v.2zM112.8 163.2l.2-.1v.2l-.2 .1zM113.2 162.3l.1 .1-.1 .2-.1-.2zM113.2 162.9l.2 .1-.2 .2-.1-.1zM113.2 162.7h.2v.2h-.2z" fill="none" stroke="#010101" stroke-width=".21"/>
<circle cx="128" cy="162.8" r=".48" fill="#fff"/>
<path d="M128.4 162.7v.2h.2v-.2zM128.4 162.3l-.1 .1 .1 .2 .1-.2zM127.9 162.2l.2 .2v-.2zM127.6 162.4v.1l.1 .1 .1-.1zM127.5 162.7v.2h.2v-.2zM127.6 163.1l.2 .2 .1-.2-.2-.1zM128 163.2v.2l.2-.1zM128.4 162.9l-.1 .2 .1 .1 .2-.2z" fill="#010101"/>
<path d="M127.5 162.7h.2v.2h-.2zM127.6 163.1l.1-.1 .2 .1-.1 .2zM127.6 162.4l.2 .1-.1 .1-.1-.1zM127.9 162.2h.2v.2zM128 163.2l.2 .1-.2 .1zM128.4 162.3l.1 .1-.1 .2-.1-.2zM128.4 162.9l.2 .1-.2 .2-.1-.1zM128.4 162.7h.2v.2h-.2z" fill="none" stroke="#010101" stroke-width=".21"/>
<circle cx="142.8" cy="162.8" r=".48" fill="#fff"/>
<circle cx="142.8" cy="162.8" r=".48" fill="none" stroke="#010101" stroke-width=".21"/>
<path d="M120.9 180.8h6.3v.2h-6.3zM119.5 180.9l1.6-.8v1.6zM126.9 180.1l1.6 .8-1.6 .8z" fill="#010101"/>
<path d="M119.5 180.9l1.6-.8v1.6zM120.9 180.8h6.3v.2h-6.3zM126.9 180.1l1.6 .8-1.6 .8z" fill="none" stroke="#010101" stroke-width=".21"/>
<path d="M62.1 159.1l4.4 1v.2l-4.4-1zM62 159.5l4.4 1v.2l-4.4-1z" fill="#010101"/>
<path d="M62 159.5l4.4 1v.2l-4.4-1zM62.1 159.1l4.4 1v.2l-4.4-1z" fill="none" stroke="#010101" stroke-width=".21"/>
<path d="M66.5 160.1h.2v5.6h-.2zM66.1 160.1h.2v5.6h-.2z" fill="#010101"/>
<path d="M66.1 160.1h.2v5.6h-.2zM66.5 160.1h.2v5.6h-.2z" fill="none" stroke="#010101" stroke-width=".21"/>
<path d="M61.9 166.6v.1l4.8-1v-.2zM61.8 166.2v.1l4.8-1v-.2z" fill="#010101"/>
<path d="M61.8 166.2l4.8-1.1v.2l-4.8 1zM61.9 166.6l4.8-1.1v.2l-4.8 1z" fill="none" stroke="#010101" stroke-width=".21"/>
<path d="M115.3 164.9v.8h.2v-.8zM115.3 164.1v.2h.2v-.2zM115.3 162.8v.7h.2v-.7zM115.3 162v.2h.2v-.2zM115.3 160.6v.8h.2v-.8zM115.3 159.9v.2h.2v-.2zM115.3 158.5v.8h.2v-.8zM115.4 157.7v.2h.1v-.2zM115.4 156.4v.7l.2 .1v-.8zM115.4 155.6v.2h.2v-.2zM115.4 154.2v.8h.2v-.8zM115.4 153.5v.2h.2v-.2zM115.4 152.1v.8h.2v-.8zM115.4 151.3v.2h.2v-.2zM115.4 150v.8h.2v-.8zM115.4 149.2v.2h.2v-.2zM115.5 147.9v.7h.1l.1-.7zM115.5 147.1v.2h.2v-.2zM115.5 145.7v.8h.2v-.8zM115.5 144.9v.2h.2v-.2z" fill="#010101"/>
<g fill="none" stroke="#010101" stroke-width=".21">
<path d="M115.3 159.9h.2v.2h-.2zM115.3 158.5h.2v.8h-.2zM115.4 157.7h.1v.2h-.1zM115.4 156.4h.2v.8l-.2-.1zM115.4 155.6h.2v.2h-.2zM115.4 154.2h.2v.8h-.2zM115.4 153.5h.2v.2h-.2zM115.4 152.1h.2v.8h-.2zM115.4 151.3h.2v.2h-.2zM115.4 150h.2v.8h-.2zM115.4 149.2h.2v.2h-.2zM115.5 147.9h.2l-.1 .7h-.1z"/>
<path d="M115.5 147.1h.2v.2h-.2zM115.5 145.7h.2v.8h-.2zM115.5 144.9h.2v.2h-.2zM115.3 164.9h.2v.8h-.2zM115.3 164.1h.2v.2h-.2zM115.3 162.8h.2v.7h-.2zM115.3 162h.2v.2h-.2zM115.3 160.6h.2v.8h-.2z"/>
</g>
<path d="M110.3 165.1v.8h.2v-.8zM110.3 164.3v.2h.2v-.1zM110.4 163l-.1 .8h.2v-.8zM110.4 162.2v.2h.2v-.2zM110.4 160.9v.7h.2v-.7zM110.4 160.1v.2h.2v-.2zM110.4 158.7v.8h.2v-.8zM110.4 158v.2h.2v-.2zM110.4 156.6v.8h.2v-.8zM110.4 155.8v.2h.2v-.2zM110.5 154.5l-.1 .7h.2v-.7zM110.5 153.7v.2h.2v-.2zM110.5 152.3v.8h.2v-.8zM110.5 151.6v.2h.2v-.2zM110.5 150.2v.8h.2v-.8zM110.5 149.4v.2h.2v-.2zM110.5 148.1v.8h.2v-.8zM110.5 147.3v.2h.2v-.2zM110.5 145.9v.8h.2v-.7zM110.6 145.2v.2h.1v-.2z" fill="#010101"/>
<g fill="none" stroke="#010101" stroke-width=".21">
<path d="M110.4 158.7h.2v.8h-.2zM110.4 158h.2v.2h-.2zM110.4 156.6h.2v.8h-.2zM110.4 155.8h.2v.2h-.2zM110.5 154.5h.1v.7h-.2zM110.5 153.7h.2v.2h-.2zM110.5 152.3h.2v.8h-.2zM110.5 151.6h.2v.2h-.2zM110.5 150.2h.2v.8h-.2zM110.5 149.4h.2v.2h-.2zM110.5 148.1h.2v.8h-.2zM110.5 147.3h.2v.2h-.2z"/>
<path d="M110.5 145.9l.2 .1v.7h-.2zM110.6 145.2h.1v.2h-.1zM110.3 165.1h.2v.8h-.2zM110.3 164.3l.2 .1v.1h-.2zM110.4 163h.1v.8h-.2zM110.4 162.2h.2v.2h-.2zM110.4 160.9h.2v.7h-.2zM110.4 160.1h.2v.2h-.2z"/>
</g>
<path d="M111.4 146.2v.2h2.9v-.2zM110.1 146.3l1.6 .8v-1.6zM114 145.5v1.6l1.6-.8z" fill="#010101"/>
<path d="M110.1 146.3l1.6-.8v1.6zM111.4 146.2h2.9v.2h-2.9zM114 145.5l1.6 .8-1.6 .8z" fill="none" stroke="#010101" stroke-width=".21"/>
<path d="M99.6 165.4h.8v.2h-.8zM101 165.4h.2v.2h-.2zM101.7 165.4h.8v.2h-.8zM103.1 165.4h.2v.2h-.2zM103.9 165.4h.7v.2h-.7zM105.2 165.4h.2v.2h-.2zM106 165.5h.8v.2l-.8-.1zM107.4 165.5h.1v.2h-.1zM108.1 165.5h.8v.2h-.8zM109.5 165.5h.2v.2h-.2zM110.3 165.5h.7v.2h-.7zM111.6 165.5h.2v.2h-.2zM112.4 165.5h.8v.2h-.8zM113.7 165.5h.2v.2h-.2zM114.5 165.5h.7v.2h-.7z" fill="#010101"/>
<g fill="none" stroke="#010101" stroke-width=".21">
<path d="M99.6 165.4h.8v.2h-.8zM101 165.4h.2v.2h-.2zM101.7 165.4h.8v.2h-.8zM103.1 165.4h.2v.2h-.2zM103.9 165.4h.7v.2h-.7zM105.2 165.4h.2v.2h-.2zM106 165.5h.8v.2l-.8-.1zM107.4 165.5h.1v.2h-.1zM108.1 165.5h.8v.2h-.8zM109.5 165.5h.2v.2h-.2zM110.3 165.5h.7v.2h-.7zM111.6 165.5h.2v.2h-.2z"/>
<path d="M112.4 165.5h.8v.2h-.8zM113.7 165.5h.2v.2h-.2zM114.5 165.5h.7v.2h-.7z"/>
</g>
<path d="M99.9 159.7h.8v.2h-.8zM101.3 159.7h.2v.2h-.2zM102.1 159.7h.7v.2h-.7zM103.4 159.7h.2v.2h-.2zM104.2 159.8h.8v.2h-.8zM105.5 159.8h.2v.2h-.2zM106.3 159.8h.8v.2h-.8zM107.7 159.8h.2v.2h-.2zM108.5 159.8l.7 .1v.2l-.8-.1zM109.8 159.9h.2v.2h-.2zM110.6 159.9h.8v.2h-.8zM111.9 159.9h.2v.2h-.2zM112.7 159.9h.8v.2h-.8zM114.1 160h.2v.2l-.2-.1zM114.8 160h.6v.2h-.6z" fill="#010101"/>
<g fill="none" stroke="#010101" stroke-width=".21">
<path d="M99.9 159.7h.8v.2h-.8zM101.3 159.7h.2v.2h-.2zM102.1 159.7h.7v.2h-.7zM103.4 159.7h.2v.2h-.2zM104.2 159.8h.8v.2h-.8zM105.5 159.8h.2v.2h-.2zM106.3 159.8h.8v.2h-.8zM107.7 159.8h.2v.2h-.2zM108.5 159.8l.7 .1v.2l-.8-.1zM109.8 159.9h.2v.2h-.2zM110.6 159.9h.8v.2h-.8zM111.9 159.9h.2v.2h-.2z"/>
<path d="M112.7 159.9h.8v.2h-.8zM114.1 160h.2v.2l-.2-.1zM114.8 160h.6v.2h-.6z"/>
</g>
<path d="M108.8 161.6h.2v2.5h-.2zM108.9 160.3l.8 1.6h-1.6zM108.1 163.9h1.6l-.8 1.6z" fill="#010101"/>
<path d="M154.5 159.2l-71.3 .4M108.1 163.9h1.6l-.8 1.6zM108.8 161.6h.2v2.5h-.2zM108.9 160.3l.8 1.6h-1.6zM156.1 165.9l-71.3 .4" fill="none" stroke="#010101" stroke-width=".21"/>
<path d="M93.3 165.4h.2l2.5 18.6-.2 .1zM93.2 164.1l1 1.5-1.6 .2z" fill="#010101"/>
<path d="M93.2 164.1l1 1.5-1.6 .2zM93.3 165.4h.2l2.5 18.6-.2 .1zM89.9 184h6.1" fill="none" stroke="#010101" stroke-width=".21"/>
<path d="M15 30.5h180" fill="none" stroke="#39a9dc" stroke-width="1"/>
<g fill="#001e41">
<path d="M17.1 20.7l.9-.4 8.4 .1-.3 .8h-7.4a1.4 1.4 0 0 0-1.3 .8 1.4 1.4 0 0 0 .2 1.5l1.4 1.3v.4l-4 .1 1.6-4.1z"/>
<path d="M24 22.4h1.6l-1.3 3.1a1.54 1.54 0 0 1-1.4 .9l-.6-.1z"/>
<path d="M18.5 22.4h4.2l-1.6 4h-1.7a1.48 1.48 0 0 0 .4-2.4l-1.3-1.2z"/>
</g>
<g fill="#39a9dc">
<path d="M0 288.4h210v8.6h-210z" fill-rule="evenodd"/>
<path d="M-.1 288.4h210.2v4.4h-210.2z" fill-rule="evenodd"/>
</g>
<path d="M0 287.7h210" fill="none" stroke="#002052" stroke-width="1.4"/>
<text font-size="4.2" fill="#39a9dc" x="159" y="23.5">MLPF-WB55-01E3</text>
<text font-size="4.1" x="130.1" y="52.3">Top view (pads down)</text>
<g font-size="3.2" fill="#39a9dc">
<text x="46" y="42.4">Figure 10. Marking</text>
<text x="135.5" y="43.3">Figure 11. Top view</text>
<text x="91.3" y="127.4">Figure 12. Tape and reel outline</text>
</g>
<g font-size="3.2" fill="#002052">
<text x="35" y="113.8">More packing information is available in the application note:</text>
<text x="35" y="118.6">•</text>
<text x="42.5" y="118.6">AN2348 Flip-Chip: “Package description and recommendations for use</text>
</g>
<g font-size="3.2" fill="#010101">
<text x="110.4" y="139">P0</text>
<text x="144.5" y="139">Ø D0</text>
<text x="111.2" y="144.6">A0</text>
<text x="173.4" y="156.6">F</text>
<text x="77.7" y="162.3">W</text>
<text x="103.8" y="163.9">B0</text>
<text x="61.7" y="178.3">K0</text>
<text x="103.2" y="179.1">P1</text>
<text x="130.6" y="179.1">P2</text>
<text x="157.7" y="179.1">Ø D1</text>
</g>
<text font-size="2.8" fill="#002052" x="146.5" y="27.5">Bumpless CSP package information</text>
<g font-size="2.8" fill="#010101">
<text x="54.7" y="140.8">Pin 1 located according to EIA-481</text>
<text x="111.2" y="192.2">User direction of unreeling</text>
</g>
<g font-size="2.7" fill="#010101">
<text x="70.2" y="200.4">Note:</text>
<text x="89.6" y="203.6">Pocket shape may vary depending on package</text>
<text x="89.6" y="200.4">Pocket dimensions are not on scale</text>
</g>
<g font-size="2.5" fill="#fff">
<text x="15" y="291.6">DS12804 - Rev 3</text>
<text x="183.7" y="291.9">page 6/13</text>
</g>
<text font-size="2.2" fill="#010101" x="69.1" y="183.5">0.03 RAISED CROSS-BAR</text>
<g font-size="2" fill="#010101">
<text x="138.7" y="61.9">OUT</text>
<text x="152.7" y="61.9">GND3</text>
<text x="138.1" y="79.1">GND4</text>
<text x="152.7" y="79.1">GND2</text>
<text x="139.8" y="96">IN</text>
<text x="152.7" y="96">GND1</text>
</g>
</svg>
